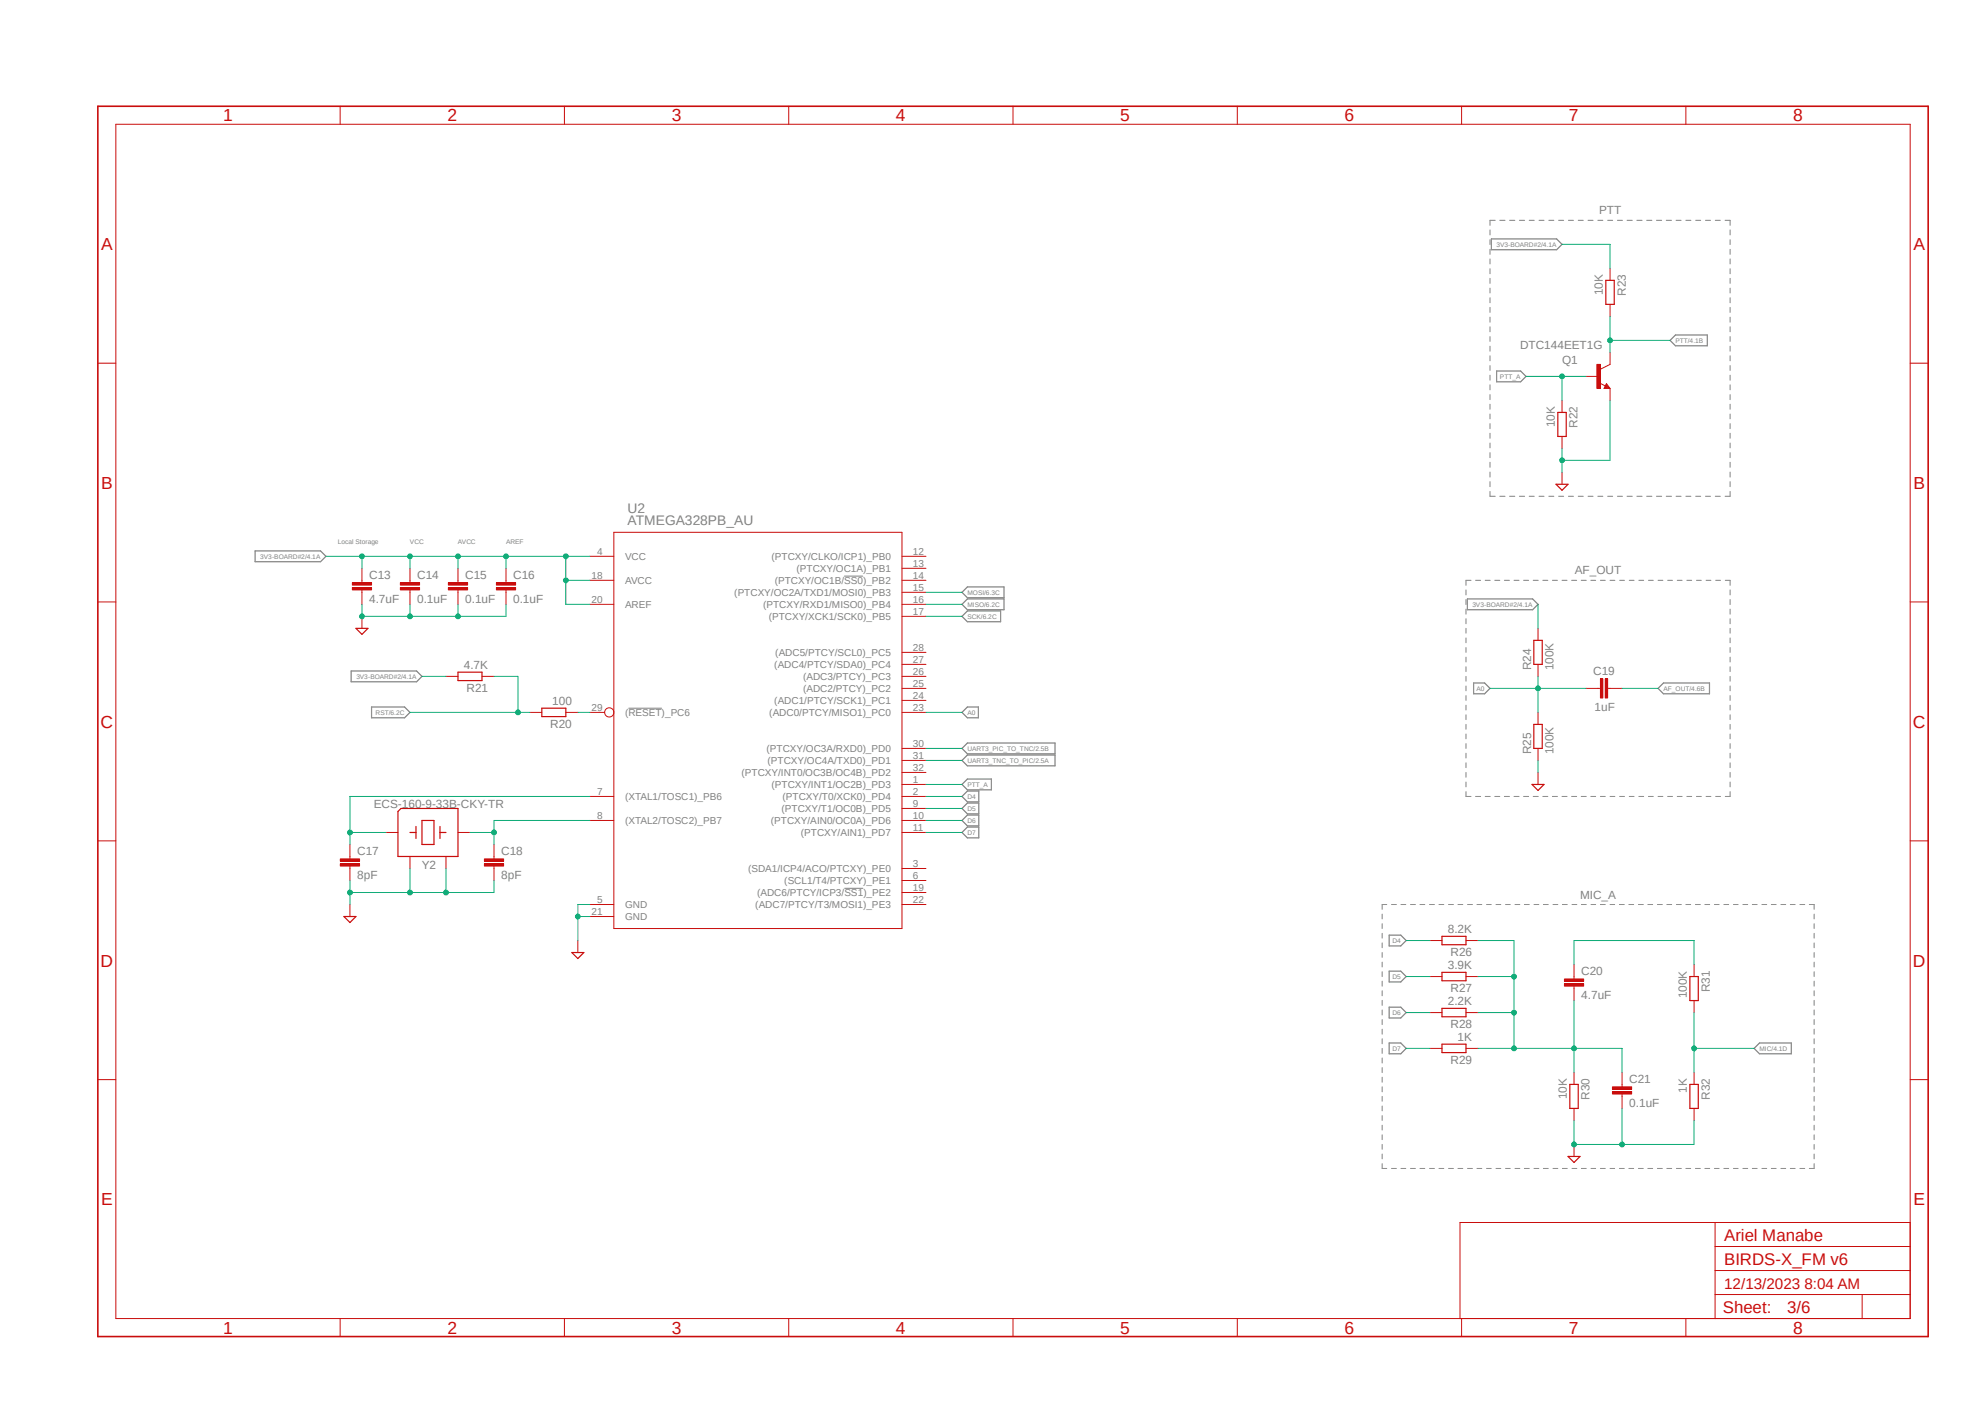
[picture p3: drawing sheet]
<svg xmlns="http://www.w3.org/2000/svg" width="420mm" height="297mm" viewBox="0 0 420 297" stroke-linecap="round" stroke-linejoin="round" font-family="sans-serif">
<path d="M20.2 22.1l388.1 261.2M408.3 22.1l-388.1 261.2" fill="none" stroke="#fff" stroke-width=".21"/>
<g fill="none" stroke="#808080" stroke-width=".21">
<path d="M315.3 48.6v1.1M315.3 50.7v1M315.3 52.7v1.1M315.3 54.8v1M315.3 56.9v1M315.3 58.9v1M316.4 46.6h-1.1v1.1M317.3 46.6h1.1M319.4 46.6h1.1M321.5 46.6h1.1M323.6 46.6h1M325.6 46.6h1.1"/>
<path d="M327.7 46.6h1.1M329.8 46.6h1M331.9 46.6h1M333.9 46.6h1.1M336 46.6h1.1M338.1 46.6h1M340.1 46.6h1.1M342.2 46.6h1.1M344.3 46.6h1.1M346.3 46.6h1.1M348.4 46.6h1.1M350.5 46.6h1.1"/>
<path d="M352.6 46.6h1.1M354.6 46.6h1.1M356.7 46.6h1.1M358.8 46.6h1M360.8 46.6h1.1M362.9 46.6h1.1M365 46.6h1.1v1.1M366.1 48.6v1.1M366.1 50.7v1M366.1 52.7v1.1M366.1 54.8v1M366.1 56.9v1"/>
<path d="M366.1 58.9v1M315.3 61v1M315.3 63v1.1M315.3 65v1.1M315.3 67.1v1.1M315.3 69.1v1.1M315.3 71.2v1M315.3 73.2v1.1M315.3 75.3v1M315.3 77.3v1.1M315.3 79.4v1M366.1 61v1"/>
<path d="M366.1 63v1.1M366.1 65v1.1M366.1 67.1v1.1M366.1 69.1v1.1M366.1 71.2v1M366.1 73.2v1.1M366.1 75.3v1M366.1 77.3v1.1M366.1 79.4v1M315.3 81.4v1.1M315.3 83.5v1M315.3 85.5v1.1"/>
<path d="M315.3 87.6v1M315.3 89.6v1.1M315.3 91.7v1M315.3 93.7v1M315.3 95.8v1M315.3 97.8v1M315.3 99.9v1M366.1 81.4v1.1M366.1 83.5v1M366.1 85.5v1.1M366.1 87.6v1M366.1 89.6v1.1"/>
<path d="M366.1 91.7v1M366.1 93.7v1M366.1 95.8v1M366.1 97.8v1M366.1 99.9v1M315.3 101.9v1.1M315.3 104v1h1.1M317.3 105h1.1M319.4 105h1.1M321.5 105h1.1M323.6 105h1M325.6 105h1.1"/>
<path d="M327.7 105h1.1M329.8 105h1M331.9 105h1M333.9 105h1.1M336 105h1.1M338.1 105h1M340.1 105h1.1M342.2 105h1.1M344.3 105h1.1M346.3 105h1.1M348.4 105h1.1M350.5 105h1.1"/>
<path d="M352.6 105h1.1M354.6 105h1.1M356.7 105h1.1M358.8 105h1M360.8 105h1.1M362.9 105h1.1M366.1 101.9v1.1M366.1 104v1h-1.1M178.6 121.9h4M310.2 124.8v1.1M310.2 126.8v1.1M310.2 128.9v1"/>
<path d="M310.2 130.9v1.1M310.2 132.9v1M310.2 135v1M310.2 137v1M310.2 139v1M311.2 122.8h-1v1M312.2 122.8h1.1M314.2 122.8h1.1M316.3 122.8h1M318.3 122.8h1.1M320.3 122.8h1.1M322.4 122.8h1"/>
<path d="M324.4 122.8h1.1M326.4 122.8h1.1M328.5 122.8h1M330.5 122.8h1.1M332.5 122.8h1.1M334.6 122.8h1M336.6 122.8h1M338.6 122.8h1M340.7 122.8h1M342.7 122.8h1M344.7 122.8h1M346.8 122.8h1"/>
<path d="M348.8 122.8h1M350.8 122.8h1M352.8 122.8h1.1M354.9 122.8h1M356.9 122.8h1M358.9 122.8h1.1M361 122.8h1M363 122.8h1M365 122.8h1.1v1M366.1 124.8v1.1M366.1 126.8v1.1M366.1 128.9v1"/>
<path d="M366.1 130.9v1.1M366.1 132.9v1M366.1 135v1M366.1 137v1M366.1 139v1M133 149.8h7M310.2 141.1v1M310.2 143.1v1M310.2 145.1v1M310.2 147.2v1M310.2 149.2v1M310.2 151.2v1"/>
<path d="M310.2 153.2v1.1M310.2 155.3v1M310.2 157.3v1M310.2 159.3v1.1M366.1 141.1v1M366.1 143.1v1M366.1 145.1v1M366.1 147.2v1M366.1 149.2v1M366.1 151.2v1M366.1 153.2v1.1M366.1 155.3v1"/>
<path d="M366.1 157.3v1M366.1 159.3v1.1M310.2 161.4v1M310.2 163.4v1M310.2 165.4v1.1M310.2 167.5v1h1M312.2 168.5h1.1M314.2 168.5h1.1M316.3 168.5h1M318.3 168.5h1.1M320.3 168.5h1.1M322.4 168.5h1"/>
<path d="M324.4 168.5h1.1M326.4 168.5h1.1M328.5 168.5h1M330.5 168.5h1.1M332.5 168.5h1.1M334.6 168.5h1M336.6 168.5h1M338.6 168.5h1M340.7 168.5h1M342.7 168.5h1M344.7 168.5h1M346.8 168.5h1"/>
<path d="M348.8 168.5h1M350.8 168.5h1M352.8 168.5h1.1M354.9 168.5h1M356.9 168.5h1M358.9 168.5h1.1M361 168.5h1M363 168.5h1M366.1 161.4v1M366.1 163.4v1M366.1 165.4v1.1M366.1 167.5v1h-1.1"/>
<path d="M178.6 187.9h4M292.4 193.4v1M292.4 195.4v1M292.4 197.4v1.1M292.4 199.5v1M293.4 191.3h-1v1.1M294.4 191.3h1M296.4 191.3h1M298.4 191.3h1.1M300.4 191.3h1.1M302.5 191.3h1M304.5 191.3h1"/>
<path d="M306.5 191.3h1M308.5 191.3h1M310.5 191.3h1M312.5 191.3h1M314.5 191.3h1M316.5 191.3h1M318.6 191.3h.9M320.5 191.3h1.1M322.5 191.3h1.1M324.6 191.3h1M326.6 191.3h1M328.6 191.3h1"/>
<path d="M330.6 191.3h1M332.6 191.3h1M334.6 191.3h1M336.6 191.3h1M338.6 191.3h1M340.7 191.3h.9M342.6 191.3h1.1M344.6 191.3h1.1M346.7 191.3h1M348.7 191.3h1M350.7 191.3h1M352.7 191.3h1"/>
<path d="M354.7 191.3h1M356.7 191.3h1M358.7 191.3h1M360.7 191.3h1M362.8 191.3h.9M364.7 191.3h1.1M366.8 191.3h.9M368.8 191.3h1M370.8 191.3h1M372.8 191.3h1M374.8 191.3h1M376.8 191.3h1"/>
<path d="M378.8 191.3h1M380.8 191.3h1M382.8 191.3h1v1.1M383.8 193.4v1M383.8 195.4v1M383.8 197.4v1.1M383.8 199.5v1M292.4 201.5v1M292.4 203.5v1.1M292.4 205.6v1M292.4 207.6v1M292.4 209.6v1.1"/>
<path d="M292.4 211.6v1.1M292.4 213.7v1M292.4 215.7v1M292.4 217.7v1.1M292.4 219.8v1M383.8 201.5v1M383.8 203.5v1.1M383.8 205.6v1M383.8 207.6v1M383.8 209.6v1.1M383.8 211.6v1.1M383.8 213.7v1"/>
<path d="M383.8 215.7v1M383.8 217.7v1.1M383.8 219.8v1M292.4 221.8v1M292.4 223.8v1.1M292.4 225.8v1.1M292.4 227.9v1M292.4 229.9v1.1M292.4 231.9v1.1M292.4 234v1M292.4 236v1M292.4 238v1.1"/>
<path d="M383.8 221.8v1M383.8 223.8v1.1M383.8 225.8v1.1M383.8 227.9v1M383.8 229.9v1.1M383.8 231.9v1.1M383.8 234v1M383.8 236v1M383.8 238v1.1M292.4 240.1v1M292.4 242.1v1M292.4 244.1v1.1"/>
<path d="M292.4 246.2v1h1M294.4 247.2h1M296.4 247.2h1M298.4 247.2h1.1M300.4 247.2h1.1M302.5 247.2h1M304.5 247.2h1M306.5 247.2h1M308.5 247.2h1M310.5 247.2h1M312.5 247.2h1M314.5 247.2h1"/>
<path d="M316.5 247.2h1M318.6 247.2h.9M320.5 247.2h1.1M322.5 247.2h1.1M324.6 247.2h1M326.6 247.2h1M328.6 247.2h1M330.6 247.2h1M332.6 247.2h1M334.6 247.2h1M336.6 247.2h1M338.6 247.2h1"/>
<path d="M340.7 247.2h.9M342.6 247.2h1.1M344.6 247.2h1.1M346.7 247.2h1M348.7 247.2h1M350.7 247.2h1M352.7 247.2h1M354.7 247.2h1M356.7 247.2h1M358.7 247.2h1M360.7 247.2h1M362.8 247.2h.9"/>
<path d="M364.7 247.2h1.1M366.8 247.2h.9M368.8 247.2h1M370.8 247.2h1M372.8 247.2h1M374.8 247.2h1M376.8 247.2h1M378.8 247.2h1M380.8 247.2h1M383.8 240.1v1M383.8 242.1v1M383.8 244.1v1.1"/>
<path d="M383.8 246.2v1h-1"/>
</g>
<g fill="none" stroke="#808080" stroke-width=".25">
<path d="M315.6 50.5h13.8l1.1 1.2-1.1 1.1h-13.8zM316.7 78.5h5l1.2 1.1-1.2 1.2h-5zM354.5 70.9h6.7v2.3h-6.7l-1.1-1.2zM54 116.5h13.8l1.2 1.2-1.2 1.1h-13.8zM204.7 126.7h7.7v2.3h-7.7l-1.2-1.2zM204.7 124.2h7.7v2.2h-7.7l-1.2-1.1zM204.7 129.2h7v2.3h-7l-1.2-1.1zM310.5 126.7h13.8l1.1 1.1-1.1 1.2h-13.8zM74.3 141.9h13.8l1.2 1.2-1.2 1.1h-13.8zM78.6 149.6h7l1.1 1.1-1.1 1.1h-7zM203.5 150.7l1.2-1.1h2.3v2.2h-2.3zM204.7 157.2h18.5v2.3h-18.5l-1.2-1.2z"/>
<path d="M204.7 159.7h18.5v2.3h-18.5l-1.2-1.1zM311.8 144.5h2.3l1.2 1.1-1.2 1.2h-2.3zM352 144.5h9.7v2.3h-9.7l-1.2-1.2zM203.5 176.1l1.2-1.1h2.4v2.2h-2.4zM204.7 167.3h2.4v2.3h-2.4l-1.2-1.1zM204.7 169.9h2.4v2.3h-2.4l-1.2-1.2zM204.7 172.4h2.4v2.3h-2.4l-1.2-1.1zM204.7 164.8h5.1v2.3h-5.1l-1.2-1.2zM293.9 197.8h2.5l1.1 1.2-1.1 1.1h-2.5zM293.9 205.4h2.5l1.1 1.2-1.1 1.1h-2.5zM293.9 213.1h2.5l1.1 1.1-1.1 1.1h-2.5zM293.9 220.6h2.5l1.1 1.2-1.1 1.1h-2.5z"/>
<path d="M371.1 221.8l1.2-1.2h6.7v2.3h-6.7z"/>
</g>
<g fill="none" stroke="#c90d0c" stroke-width=".21">
<path d="M24.5 26.3h379.7v252.6h-379.7zM72 22.5v3.8M119.4 22.5v3.8M166.9 22.5v3.8M214.3 22.5v3.8M261.8 22.5v3.8M309.2 22.5v3.8M356.7 22.5v3.8M20.7 76.8h3.8M404.2 76.8h3.8M124.8 117.7h5.1M129.9 112.6h60.9v83.8h-60.9z"/>
<path d="M190.8 117.7h5.1M20.7 127.3h3.8M76.6 122.8v.5M76.6 124.8v.5M76.6 130.4v2.5M124.8 127.8h5.1M124.8 122.8h5.1M190.8 127.8h5.1M190.8 130.4h5.1M190.8 138h5.1M190.8 120.2h5.1M190.8 122.8h5.1"/>
<path d="M190.8 125.3h5.1M404.2 127.3h3.8M94.4 143.1h2.5M102 143.1h2.5M124.8 150.7h3.1M190.8 150.7h5.1M190.8 148.2h5.1M190.8 145.6h5.1M190.8 143.1h5.1M190.8 140.5h5.1M190.8 158.3h5.1M20.7 177.9h3.8"/>
<path d="M124.8 168.5h5.1M124.8 173.6h5.1M190.8 160.9h5.1M190.8 163.4h5.1M190.8 168.5h5.1M190.8 173.6h5.1M190.8 165.9h5.1M190.8 171h5.1M190.8 176.1h5.1M404.2 177.9h3.8M122.3 199v2.5M124.8 191.3h5.1"/>
<path d="M124.8 193.9h5.1M190.8 191.3h5.1M190.8 186.3h5.1M190.8 183.7h5.1M190.8 188.8h5.1M20.7 228.4h3.8M404.2 228.4h3.8M362.9 258.6v20.3M404.2 258.6h-95.3v20.3M72 278.9v3.8M119.4 278.9v3.8M166.9 278.9v3.8"/>
<path d="M214.3 278.9v3.8M261.8 278.9v3.8M309.2 278.9v3.8M356.7 278.9v3.8M362.9 273.9h41.3M362.9 268.8h41.3M362.9 263.7h41.3M394 273.9v5"/>
<circle cx="128.9" cy="150.7" r=".98"/>
</g>
<path d="M20.7 22.5h387.3v260.2h-387.3z" fill="none" stroke="#c90d0c" stroke-width=".34"/>
<path d="M75.3 132.9h2.6l-1.3 1.3zM96.9 142.2h5.1v1.8h-5.1zM121 201.5h2.5l-1.2 1.3z" fill="none" stroke="#c90d0c" stroke-width=".25"/>
<path d="M74.5 124.3h4.1v.5h-4.1z" fill-rule="evenodd" fill="#c90d0c"/>
<path d="M74.5 124.3h4.1v.5h-4.1z" fill="none" stroke="#c90d0c" stroke-width=".21"/>
<path d="M74.5 123.3h4.1v.5h-4.1z" fill-rule="evenodd" fill="#c90d0c"/>
<path d="M74.5 123.3h4.1v.5h-4.1zM76.6 120.2v2.6M76.6 125.3v2.5M86.7 122.8v.5M86.7 124.8v.5" fill="none" stroke="#c90d0c" stroke-width=".21"/>
<path d="M84.7 124.3h4.1v.5h-4.1z" fill-rule="evenodd" fill="#c90d0c"/>
<path d="M84.7 124.3h4.1v.5h-4.1z" fill="none" stroke="#c90d0c" stroke-width=".21"/>
<path d="M84.7 123.3h4.1v.5h-4.1z" fill-rule="evenodd" fill="#c90d0c"/>
<path d="M84.7 123.3h4.1v.5h-4.1zM86.7 120.2v2.6M86.7 125.3v2.5M96.9 122.8v.5M96.9 124.8v.5" fill="none" stroke="#c90d0c" stroke-width=".21"/>
<path d="M94.9 124.3h4v.5h-4z" fill-rule="evenodd" fill="#c90d0c"/>
<path d="M94.9 124.3h4v.5h-4z" fill="none" stroke="#c90d0c" stroke-width=".21"/>
<path d="M94.9 123.3h4v.5h-4z" fill-rule="evenodd" fill="#c90d0c"/>
<path d="M94.9 123.3h4v.5h-4zM96.9 120.2v2.6M96.9 125.3v2.5M107.1 122.8v.5M107.1 124.8v.5" fill="none" stroke="#c90d0c" stroke-width=".21"/>
<path d="M105 124.3h4.1v.5h-4.1z" fill-rule="evenodd" fill="#c90d0c"/>
<path d="M105 124.3h4.1v.5h-4.1z" fill="none" stroke="#c90d0c" stroke-width=".21"/>
<path d="M105 123.3h4.1v.5h-4.1z" fill-rule="evenodd" fill="#c90d0c"/>
<path d="M105 123.3h4.1v.5h-4.1zM107.1 120.2v2.6M107.1 125.3v2.5M112.1 150.7h2.5M119.7 150.7h2.6M81.7 176.1h2.5M96.9 176.1h2.5M74 181.2v.5M74 183.2v.5M86.7 181.2v2.5M94.4 181.2v2.5" fill="none" stroke="#c90d0c" stroke-width=".21"/>
<path d="M114.6 149.8h5.1v1.8h-5.1zM84.2 171.7l.6-.7h12.1v10.2h-12.7zM86.7 176.1h1.3M88 174.8v2.6M89.3 173.6h2.5v5h-2.5zM93.1 174.8v2.6M93.1 176.1h1.3" fill="none" stroke="#c90d0c" stroke-width=".25"/>
<path d="M72 182.7h4.1v.5h-4.1z" fill-rule="evenodd" fill="#c90d0c"/>
<path d="M72 182.7h4.1v.5h-4.1z" fill="none" stroke="#c90d0c" stroke-width=".21"/>
<path d="M72 181.7h4.1v.5h-4.1z" fill-rule="evenodd" fill="#c90d0c"/>
<path d="M74 178.6v2.6M72 181.7h4.1v.5h-4.1zM74 183.7v2.6M104.5 181.2v.5M104.5 183.2v.5" fill="none" stroke="#c90d0c" stroke-width=".21"/>
<path d="M102.5 182.7h4.1v.5h-4.1z" fill-rule="evenodd" fill="#c90d0c"/>
<path d="M102.5 182.7h4.1v.5h-4.1z" fill="none" stroke="#c90d0c" stroke-width=".21"/>
<path d="M102.5 181.7h4.1v.5h-4.1z" fill-rule="evenodd" fill="#c90d0c"/>
<path d="M340.7 77.1l-2.1 1M338.5 81l1.2 .7M339.9 81.2l.8 1h-1.3zM104.5 178.6v2.6M74 191.3v2.6M102.5 181.7h4.1v.5h-4.1zM104.5 183.7v2.6" fill="none" stroke="#c90d0c" stroke-width=".21"/>
<path d="M339.9 81.7l.1 .2h-.4l.3-.5 .5 .6h-.8M72.8 193.9h2.5l-1.3 1.3z" fill="none" stroke="#c90d0c" stroke-width=".25"/>
<path d="M337.9 77.1h.7v5.1h-.7z" fill-rule="evenodd" fill="#c90d0c"/>
<g fill="none" stroke="#c90d0c" stroke-width=".21">
<path d="M335.6 79.6h2.5M337.9 77.1h.7v5.1h-.7zM340.7 74.5v2.6M330.5 84.7v2.5M330.5 92.3v2.6M330.5 99.9v2.5M340.7 82.2v2.5M325.4 132.9v2.6M325.4 140.5v2.6M325.4 150.7v2.5M325.4 158.3v2.6M338.1 145.6h.5"/>
<path d="M340.1 145.6h.6"/>
</g>
<path d="M329.6 87.2h1.8v5.1h-1.8zM329.2 102.4h2.6l-1.3 1.3zM324.5 135.5h1.8v5h-1.8zM324.5 153.2h1.8v5.1h-1.8z" fill="none" stroke="#c90d0c" stroke-width=".25"/>
<path d="M339.6 143.6h.5v4.1h-.5z" fill-rule="evenodd" fill="#c90d0c"/>
<path d="M339.6 143.6h.5v4.1h-.5z" fill="none" stroke="#c90d0c" stroke-width=".21"/>
<path d="M338.6 143.6h.5v4.1h-.5z" fill-rule="evenodd" fill="#c90d0c"/>
<g fill="none" stroke="#c90d0c" stroke-width=".21">
<path d="M335.6 145.6h2.5M338.6 143.6h.5v4.1h-.5zM340.7 145.6h2.5M325.4 163.4v2.5M302.6 199h2.5M310.2 199h2.5M302.6 206.6h2.5M302.6 214.2h2.5M310.2 206.6h2.5M310.2 214.2h2.5M333 206.6v.5M333 208.6v.5"/>
<path d="M302.6 221.8h2.5M310.2 221.8h2.5M333 226.9v2.5M333 234.5v2.5"/>
</g>
<path d="M324.1 165.9h2.6l-1.3 1.3zM305.1 198.1h5.1v1.8h-5.1zM305.1 205.7h5.1v1.8h-5.1zM305.1 213.3h5.1v1.8h-5.1zM305.1 220.9h5.1v1.8h-5.1zM332.1 229.4h1.8v5.1h-1.8z" fill="none" stroke="#c90d0c" stroke-width=".25"/>
<path d="M331 208.1h4.1v.5h-4.1z" fill-rule="evenodd" fill="#c90d0c"/>
<path d="M331 208.1h4.1v.5h-4.1z" fill="none" stroke="#c90d0c" stroke-width=".21"/>
<path d="M331 207.1h4.1v.5h-4.1z" fill-rule="evenodd" fill="#c90d0c"/>
<path d="M331 207.1h4.1v.5h-4.1zM333 204v2.6M333 209.1v2.6M343.2 229.4v.5M343.2 231.4v.5" fill="none" stroke="#c90d0c" stroke-width=".21"/>
<path d="M341.2 230.9h4v.5h-4z" fill-rule="evenodd" fill="#c90d0c"/>
<path d="M341.2 230.9h4v.5h-4z" fill="none" stroke="#c90d0c" stroke-width=".21"/>
<path d="M341.2 229.9h4v.5h-4z" fill-rule="evenodd" fill="#c90d0c"/>
<path d="M340.7 56.8v2.5M340.7 64.4v2.5M358.4 204v2.6M358.4 211.7v2.5M341.2 229.9h4v.5h-4zM343.2 226.9v2.5M343.2 231.9v2.6M358.4 226.9v2.5M358.4 234.5v2.5M333 242.1v2.5" fill="none" stroke="#c90d0c" stroke-width=".21"/>
<path d="M339.8 59.3h1.7v5.1h-1.7zM357.5 206.6h1.8v5.1h-1.8zM357.5 229.4h1.8v5.1h-1.8zM331.8 244.6h2.5l-1.3 1.3z" fill="none" stroke="#c90d0c" stroke-width=".25"/>
<path d="M76.6 127.8v2.6h10.1v-2.6" fill="none" stroke="#0dab76" stroke-width=".21"/>
<circle cx="76.6" cy="130.4" r=".51" fill="#0dab76"/>
<g fill="none" stroke="#0dab76" stroke-width=".21">
<path d="M107.1 127.8v2.6h-20.4"/>
<circle cx="76.6" cy="130.4" r=".51"/>
</g>
<circle cx="86.7" cy="130.4" r=".51" fill="#0dab76"/>
<g fill="none" stroke="#0dab76" stroke-width=".21">
<path d="M96.9 127.8v2.6"/>
<circle cx="86.7" cy="130.4" r=".51"/>
</g>
<circle cx="96.9" cy="130.4" r=".51" fill="#0dab76"/>
<g fill="none" stroke="#0dab76" stroke-width=".21">
<path d="M122.3 193.9h2.5M124.8 191.3h-2.5v7.7"/>
<circle cx="96.9" cy="130.4" r=".51"/>
</g>
<circle cx="122.3" cy="193.9" r=".51" fill="#0dab76"/>
<g fill="none" stroke="#0dab76" stroke-width=".21">
<path d="M74 186.3v5"/>
<circle cx="122.3" cy="193.9" r=".51"/>
</g>
<circle cx="74" cy="188.8" r=".51" fill="#0dab76"/>
<g fill="none" stroke="#0dab76" stroke-width=".21">
<path d="M94.4 183.7v5.1M104.5 186.3v2.5h-30.5"/>
<circle cx="74" cy="188.8" r=".51"/>
</g>
<circle cx="94.4" cy="188.8" r=".51" fill="#0dab76"/>
<g fill="none" stroke="#0dab76" stroke-width=".21">
<path d="M86.7 183.7v5.1"/>
<circle cx="94.4" cy="188.8" r=".51"/>
</g>
<circle cx="86.7" cy="188.8" r=".51" fill="#0dab76"/>
<g fill="none" stroke="#0dab76" stroke-width=".21">
<path d="M330.5 94.9v5M340.7 84.7v12.7h-10.2"/>
<circle cx="86.7" cy="188.8" r=".51"/>
</g>
<circle cx="330.5" cy="97.4" r=".51" fill="#0dab76"/>
<g fill="none" stroke="#0dab76" stroke-width=".21">
<path d="M325.4 160.9v2.5M333 237v5.1h25.4v-5.1M343.2 234.5v7.6"/>
<circle cx="330.5" cy="97.4" r=".51"/>
</g>
<circle cx="333" cy="242.1" r=".51" fill="#0dab76"/>
<circle cx="333" cy="242.1" r=".51" fill="none" stroke="#0dab76" stroke-width=".21"/>
<circle cx="343.2" cy="242.1" r=".51" fill="#0dab76"/>
<g fill="none" stroke="#0dab76" stroke-width=".21">
<path d="M69 117.7h55.8M76.6 117.7v2.5M86.7 117.7v2.5"/>
<circle cx="343.2" cy="242.1" r=".51"/>
</g>
<circle cx="86.7" cy="117.7" r=".51" fill="#0dab76"/>
<circle cx="86.7" cy="117.7" r=".51" fill="none" stroke="#0dab76" stroke-width=".21"/>
<circle cx="76.6" cy="117.7" r=".51" fill="#0dab76"/>
<g fill="none" stroke="#0dab76" stroke-width=".21">
<path d="M119.7 117.7v5.1h5.1"/>
<circle cx="76.6" cy="117.7" r=".51"/>
</g>
<circle cx="119.7" cy="117.7" r=".51" fill="#0dab76"/>
<g fill="none" stroke="#0dab76" stroke-width=".21">
<path d="M119.7 122.8v5h5.1"/>
<circle cx="119.7" cy="117.7" r=".51"/>
</g>
<circle cx="119.7" cy="122.8" r=".51" fill="#0dab76"/>
<g fill="none" stroke="#0dab76" stroke-width=".21">
<path d="M107.1 117.7v2.5"/>
<circle cx="119.7" cy="122.8" r=".51"/>
</g>
<circle cx="107.1" cy="117.7" r=".51" fill="#0dab76"/>
<g fill="none" stroke="#0dab76" stroke-width=".21">
<path d="M96.9 117.7v2.5"/>
<circle cx="107.1" cy="117.7" r=".51"/>
</g>
<circle cx="96.9" cy="117.7" r=".51" fill="#0dab76"/>
<g fill="none" stroke="#0dab76" stroke-width=".21">
<path d="M330.5 51.7h10.2v5.1M195.9 127.8h7.6M195.9 130.4h7.6M195.9 125.3h7.6M325.4 127.8v5.1M86.7 150.7h25.4M89.3 143.1h5.1M104.5 143.1h5.1v7.6"/>
<circle cx="96.9" cy="117.7" r=".51"/>
</g>
<circle cx="109.6" cy="150.7" r=".51" fill="#0dab76"/>
<g fill="none" stroke="#0dab76" stroke-width=".21">
<path d="M122.3 150.7h2.5M74 176.1h7.7M124.8 168.5h-50.8v10.1"/>
<circle cx="109.6" cy="150.7" r=".51"/>
</g>
<circle cx="74" cy="176.1" r=".51" fill="#0dab76"/>
<g fill="none" stroke="#0dab76" stroke-width=".21">
<path d="M99.4 176.1h5.1M124.8 173.6h-20.3v5"/>
<circle cx="74" cy="176.1" r=".51"/>
</g>
<circle cx="104.5" cy="176.1" r=".51" fill="#0dab76"/>
<g fill="none" stroke="#0dab76" stroke-width=".21">
<path d="M322.9 79.6h12.7M330.5 79.6v5.1M195.9 158.3h7.6M195.9 160.9h7.6M195.9 168.5h7.6M195.9 171h7.6M195.9 173.6h7.6M195.9 176.1h7.6M195.9 165.9h7.6M297.5 199h5.1M297.5 206.6h5.1M297.5 214.2h5.1"/>
<path d="M297.5 221.8h5.1"/>
<circle cx="104.5" cy="176.1" r=".51"/>
</g>
<circle cx="330.5" cy="79.6" r=".51" fill="#0dab76"/>
<g fill="none" stroke="#0dab76" stroke-width=".21">
<path d="M343.2 145.6h7.6M312.7 199h7.6v22.8M312.7 214.2h7.6M312.7 206.6h7.6M333 211.7v15.2M312.7 221.8h30.5v5.1"/>
<circle cx="330.5" cy="79.6" r=".51"/>
</g>
<circle cx="333" cy="221.8" r=".51" fill="#0dab76"/>
<circle cx="333" cy="221.8" r=".51" fill="none" stroke="#0dab76" stroke-width=".21"/>
<circle cx="320.3" cy="221.8" r=".51" fill="#0dab76"/>
<circle cx="320.3" cy="221.8" r=".51" fill="none" stroke="#0dab76" stroke-width=".21"/>
<circle cx="320.3" cy="206.6" r=".51" fill="#0dab76"/>
<circle cx="320.3" cy="206.6" r=".51" fill="none" stroke="#0dab76" stroke-width=".21"/>
<circle cx="320.3" cy="214.2" r=".51" fill="#0dab76"/>
<g fill="none" stroke="#0dab76" stroke-width=".21">
<path d="M358.4 214.2v12.7M358.4 221.8h12.7"/>
<circle cx="320.3" cy="214.2" r=".51"/>
</g>
<circle cx="358.4" cy="221.8" r=".51" fill="#0dab76"/>
<g fill="none" stroke="#0dab76" stroke-width=".21">
<path d="M340.7 66.9v7.6"/>
<circle cx="358.4" cy="221.8" r=".51"/>
</g>
<circle cx="340.7" cy="72" r=".51" fill="#0dab76"/>
<g fill="none" stroke="#0dab76" stroke-width=".21">
<path d="M340.7 72h12.7M195.9 150.7h7.6M325.4 143.1v7.6"/>
<circle cx="340.7" cy="72" r=".51"/>
</g>
<circle cx="325.4" cy="145.6" r=".51" fill="#0dab76"/>
<g fill="none" stroke="#0dab76" stroke-width=".21">
<path d="M315.3 145.6h20.3M333 204v-5h25.4v5"/>
<circle cx="325.4" cy="145.6" r=".51"/>
</g>
<g font-size="3.7" fill="#c90d0c">
<text x="47.2" y="25.7">1</text>
<text x="94.7" y="25.7">2</text>
<text x="142.1" y="25.7">3</text>
<text x="189.6" y="25.7">4</text>
<text x="237" y="25.7">5</text>
<text x="284.5" y="25.7">6</text>
<text x="331.9" y="25.7">7</text>
<text x="379.4" y="25.7">8</text>
<text x="21.4" y="52.9">A</text>
<text x="404.8" y="52.9">A</text>
<text x="21.4" y="103.4">B</text>
<text x="404.8" y="103.4">B</text>
<text x="21.3" y="153.9">C</text>
<text x="404.7" y="153.9">C</text>
<text x="21.3" y="204.5">D</text>
<text x="404.7" y="204.5">D</text>
<text x="21.4" y="255">E</text>
<text x="404.8" y="255">E</text>
<text x="47.2" y="282.1">1</text>
<text x="94.7" y="282.1">2</text>
<text x="142.1" y="282.1">3</text>
<text x="189.6" y="282.1">4</text>
<text x="237" y="282.1">5</text>
<text x="284.5" y="282.1">6</text>
<text x="331.9" y="282.1">7</text>
<text x="379.4" y="282.1">8</text>
</g>
<g font-size="3.6" fill="#c90d0c">
<text x="364.8" y="262.4">Ariel Manabe</text>
<text x="364.8" y="267.5">BIRDS-X_FM v6</text>
<text x="364.5" y="277.8">Sheet:</text>
<text x="378.1" y="277.7">3/6</text>
</g>
<text font-size="3.2" fill="#c90d0c" x="364.8" y="272.6">12/13/2023 8:04 AM</text>
<g font-size="2.9" fill="#808080">
<text x="132.8" y="111.1">ATMEGA328PB_AU</text>
<text x="132.8" y="108.6">U2</text>
</g>
<g font-size="2.5" fill="#808080">
<text x="338.3" y="45.3">PTT</text>
<text x="339.1" y="62.5" transform="rotate(-90 339.1 62.5)">10K</text>
<text x="344" y="62.6" transform="rotate(-90 344 62.6)">R23</text>
<text x="321.6" y="73.8">DTC144EET1G</text>
<text x="330.5" y="77.1">Q1</text>
<text x="329" y="90.4" transform="rotate(-90 329 90.4)">10K</text>
<text x="333.8" y="90.6" transform="rotate(-90 333.8 90.6)">R22</text>
<text x="78.1" y="122.4">C13</text>
<text x="88.3" y="122.4">C14</text>
<text x="98.4" y="122.4">C15</text>
<text x="108.6" y="122.4">C16</text>
<text x="333.2" y="121.5">AF_OUT</text>
<text x="78.1" y="127.5">4.7uF</text>
<text x="88.3" y="127.5">0.1uF</text>
<text x="98.4" y="127.5">0.1uF</text>
<text x="108.6" y="127.5">0.1uF</text>
<text x="98.1" y="141.6">4.7K</text>
<text x="323.9" y="141.8" transform="rotate(-90 323.9 141.8)">R24</text>
<text x="328.7" y="141.8" transform="rotate(-90 328.7 141.8)">100K</text>
<text x="337.1" y="142.7">C19</text>
<text x="98.7" y="146.4">R21</text>
<text x="116.8" y="149.2">100</text>
<text x="116.4" y="154">R20</text>
<text x="337.4" y="150.3">1uF</text>
<text x="323.9" y="159.6" transform="rotate(-90 323.9 159.6)">R25</text>
<text x="328.7" y="159.6" transform="rotate(-90 328.7 159.6)">100K</text>
<text x="79.1" y="171">ECS-160-9-33B-CKY-TR</text>
<text x="75.6" y="185.9">8pF</text>
<text x="75.6" y="180.8">C17</text>
<text x="89.2" y="183.7">Y2</text>
<text x="106" y="185.9">8pF</text>
<text x="106" y="180.8">C18</text>
<text x="334.3" y="190.1">MIC_A</text>
<text x="306.3" y="197.4">8.2K</text>
<text x="306.9" y="202.2">R26</text>
<text x="306.3" y="205.1">3.9K</text>
<text x="306.9" y="209.8">R27</text>
<text x="334.6" y="206.2">C20</text>
<text x="361.7" y="209.9" transform="rotate(-90 361.7 209.9)">R31</text>
<text x="306.3" y="212.7">2.2K</text>
<text x="334.6" y="211.3">4.7uF</text>
<text x="356.9" y="211.2" transform="rotate(-90 356.9 211.2)">100K</text>
<text x="306.9" y="217.5">R28</text>
<text x="308.4" y="220.3">1K</text>
<text x="306.9" y="225.1">R29</text>
<text x="331.5" y="232.6" transform="rotate(-90 331.5 232.6)">10K</text>
<text x="336.3" y="232.7" transform="rotate(-90 336.3 232.7)">R30</text>
<text x="344.7" y="229">C21</text>
<text x="356.9" y="231.2" transform="rotate(-90 356.9 231.2)">1K</text>
<text x="361.7" y="232.7" transform="rotate(-90 361.7 232.7)">R32</text>
<text x="344.7" y="234.1">0.1uF</text>
</g>
<g font-size="2.1" fill="#808080">
<text x="126.4" y="117.3">4</text>
<text x="132.2" y="118.4">VCC</text>
<text x="163.2" y="118.4">(PTCXY/CLKO/ICP1)_PB0</text>
<text x="193.2" y="117.3">12</text>
<text x="193.2" y="119.9">13</text>
<text x="125.2" y="122.4">18</text>
<text x="132.2" y="123.5">AVCC</text>
<text x="163.9" y="123.5">(PTCXY/OC1B/SS0)_PB2</text>
<text x="168.5" y="121">(PTCXY/OC1A)_PB1</text>
<text x="193.2" y="122.4">14</text>
<text x="193.2" y="125">15</text>
<text x="125.2" y="127.5">20</text>
<text x="132.2" y="128.6">AREF</text>
<text x="155.4" y="126.1">(PTCXY/OC2A/TXD1/MOSI0)_PB3</text>
<text x="161.5" y="128.6">(PTCXY/RXD1/MISO0)_PB4</text>
<text x="162.6" y="131.1">(PTCXY/XCK1/SCK0)_PB5</text>
<text x="193.2" y="130">17</text>
<text x="193.2" y="127.5">16</text>
<text x="193.2" y="137.7">28</text>
<text x="163.8" y="141.3">(ADC4/PTCY/SDA0)_PC4</text>
<text x="164" y="138.8">(ADC5/PTCY/SCL0)_PC5</text>
<text x="169.9" y="143.8">(ADC3/PTCY)_PC3</text>
<text x="193.2" y="142.7">26</text>
<text x="193.2" y="140.2">27</text>
<text x="163.8" y="148.9">(ADC1/PTCY/SCK1)_PC1</text>
<text x="169.9" y="146.4">(ADC2/PTCY)_PC2</text>
<text x="193.2" y="147.8">24</text>
<text x="193.2" y="145.3">25</text>
<text x="125.2" y="150.4">29</text>
<text x="132.2" y="151.5">(RESET)_PC6</text>
<text x="162.8" y="151.5">(ADC0/PTCY/MISO1)_PC0</text>
<text x="193.2" y="150.4">23</text>
<text x="162.2" y="159.1">(PTCXY/OC3A/RXD0)_PD0</text>
<text x="162.4" y="161.6">(PTCXY/OC4A/TXD0)_PD1</text>
<text x="193.2" y="158">30</text>
<text x="193.2" y="160.5">31</text>
<text x="156.9" y="164.2">(PTCXY/INT0/OC3B/OC4B)_PD2</text>
<text x="163.2" y="166.7">(PTCXY/INT1/OC2B)_PD3</text>
<text x="193.2" y="163.1">32</text>
<text x="193.2" y="165.6">1</text>
<text x="126.4" y="168.1">7</text>
<text x="126.4" y="173.2">8</text>
<text x="132.2" y="169.2">(XTAL1/TOSC1)_PB6</text>
<text x="165.4" y="171.8">(PTCXY/T1/OC0B)_PD5</text>
<text x="165.6" y="169.2">(PTCXY/T0/XCK0)_PD4</text>
<text x="193.2" y="168.1">2</text>
<text x="193.2" y="170.7">9</text>
<text x="193.2" y="173.2">10</text>
<text x="132.2" y="174.3">(XTAL2/TOSC2)_PB7</text>
<text x="163.1" y="174.3">(PTCXY/AIN0/OC0A)_PD6</text>
<text x="169.5" y="176.9">(PTCXY/AIN1)_PD7</text>
<text x="193.2" y="175.7">11</text>
<text x="158.3" y="184.5">(SDA1/ICP4/ACO/PTCXY)_PE0</text>
<text x="193.2" y="185.9">6</text>
<text x="193.2" y="183.3">3</text>
<text x="126.4" y="191">5</text>
<text x="160.2" y="189.6">(ADC6/PTCY/ICP3/SS1)_PE2</text>
<text x="165.9" y="187">(SCL1/T4/PTCXY)_PE1</text>
<text x="193.2" y="191">22</text>
<text x="193.2" y="188.4">19</text>
<text x="125.2" y="193.5">21</text>
<text x="132.2" y="192.1">GND</text>
<text x="132.2" y="194.6">GND</text>
<text x="159.8" y="192.1">(ADC7/PTCY/T3/MOSI1)_PE3</text>
</g>
<g font-size="1.4" fill="#808080">
<text x="316.6" y="52.2">3V3-BOARD#2/4.1A</text>
<text x="354.5" y="72.5">PTT/4.1B</text>
<text x="317.4" y="80.1">PTT_A</text>
<text x="55.1" y="118.2">3V3-BOARD#2/4.1A</text>
<text x="71.5" y="115.1">Local Storage</text>
<text x="86.7" y="115.1">VCC</text>
<text x="96.9" y="115.1">AVCC</text>
<text x="107.1" y="115.1">AREF</text>
<text x="204.7" y="125.8">MOSI/6.3C</text>
<text x="204.7" y="128.4">MISO/6.2C</text>
<text x="204.7" y="130.9">SCK/6.2C</text>
<text x="311.5" y="128.4">3V3-BOARD#2/4.1A</text>
<text x="75.4" y="143.6">3V3-BOARD#2/4.1A</text>
<text x="312.4" y="146.1">A0</text>
<text x="352" y="146.1">AF_OUT/4.6B</text>
<text x="79.5" y="151.2">RST/6.2C</text>
<text x="204.7" y="151.2">A0</text>
<text x="204.7" y="158.8">UART3_PIC_TO_TNC/2.5B</text>
<text x="204.7" y="161.4">UART3_TNC_TO_PIC/2.5A</text>
<text x="204.7" y="166.5">PTT_A</text>
<text x="204.7" y="169">D4</text>
<text x="204.7" y="171.5">D5</text>
<text x="204.7" y="174.1">D6</text>
<text x="204.7" y="176.6">D7</text>
<text x="294.6" y="199.5">D4</text>
<text x="294.6" y="207.1">D5</text>
<text x="294.6" y="214.7">D6</text>
<text x="294.6" y="222.3">D7</text>
<text x="372.3" y="222.3">MIC/4.1D</text>
</g>
</svg>
